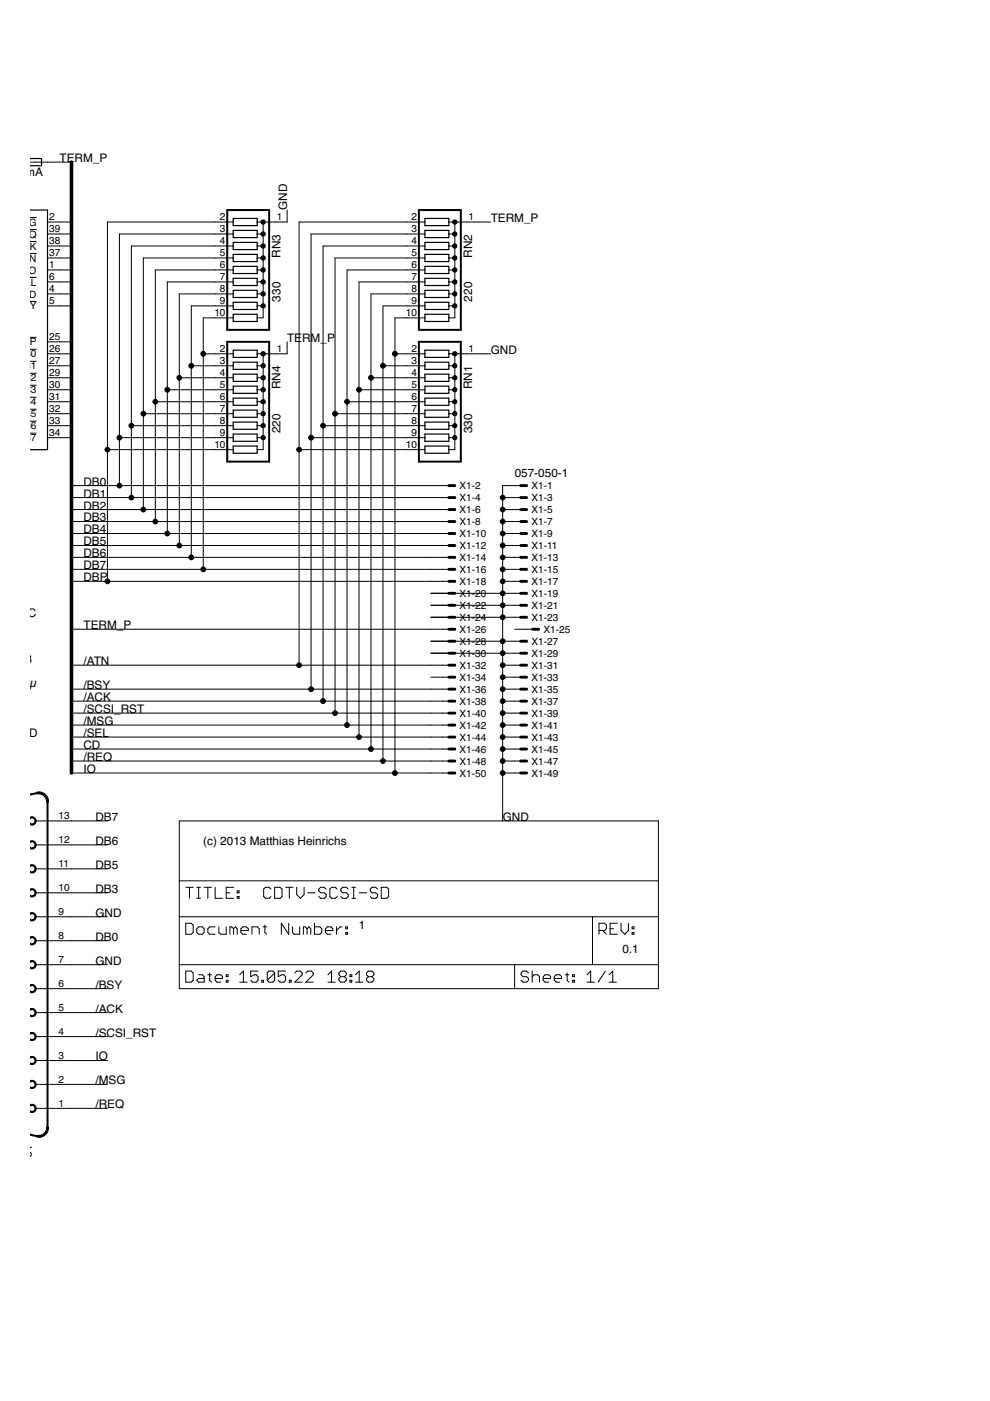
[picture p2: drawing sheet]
<svg xmlns="http://www.w3.org/2000/svg" width="210mm" height="297mm" viewBox="0 0 210 297" stroke-linecap="round" stroke-linejoin="round" font-family="sans-serif">
<g fill="none" stroke="#000" stroke-width=".21">
<path d="M6.3 34.4h8.9M6.3 46.1h1.4M6.3 58.8h1.4M6.3 53.7h1.4M6.3 51.2h1.4M6.3 48.7h1.4M10.1 57.2h5.1M10.1 47.1h5.1M10.1 59.8h5.1M10.1 54.7h5.1M10.1 52.2h5.1M10.1 49.6h5.1"/>
<path d="M49.4 57.2h-16.5v53.4M49.4 47.1h-26.6v76.2M49.4 59.8h-13.9v53.3M49.4 54.7h-19v53.3M49.4 52.2h-21.5v53.3M49.4 49.6h-24.1v53.4M54.5 57.2h1.3M54.5 59.8h1.3M54.5 54.7h1.3M54.5 52.2h1.3M54.5 49.6h1.3M55.8 47.1v20.3h-1.3"/>
<path d="M60.9 44.5v2.6h-6.4M90.1 57.2h-16.5v96.5M90.1 47.1h-26.7v93.9M90.1 59.8h-14v96.5M90.1 54.7h-19.1v96.5M90.1 52.2h-21.6v96.5M90.1 49.6h-24.1v96.5M95.2 57.2h1.2M95.2 47.1h8.8M95.2 59.8h1.2M95.2 54.7h1.2M95.2 52.2h1.2"/>
<path d="M95.2 49.6h1.2M96.4 47.1v20.3h-1.2M6.3 63.9h1.4M6.3 71.5h1.4M6.3 74.1h1.4M6.3 76.6h1.4M6.3 79.1h1.4M10.1 62.3h5.1M10.1 64.9h5.1M10.1 72.5h5.1M10.1 75h5.1M10.1 77.6h5.1"/>
<path d="M40.6 77.6h8.8M43.1 75h6.3M49.4 62.3h-11.4v53.4M49.4 64.9h-8.8v53.3M49.4 67.4h-6.3v53.3M54.5 62.3h1.3M54.5 64.9h1.3M54.5 77.6h1.3M55.8 75v20.3h-1.3M60.9 72.5v2.5h-6.4M81.2 77.6h8.9M83.7 75h6.4"/>
<path d="M90.1 62.3h-11.4v96.5M90.1 64.9h-8.9v96.5M90.1 67.4h-6.4v96.5M95.2 62.3h1.2M95.2 64.9h1.2M95.2 75h8.8M95.2 77.6h1.2M96.4 75v20.3h-1.2M6.3 81.7h1.4M6.3 84.2h1.4M6.3 86.8h1.4M6.3 89.3h1.4"/>
<path d="M6.3 91.8h1.4M10.1 80.1h5.1M10.1 82.6h5.1M10.1 85.2h5.1M10.1 87.7h5.1M10.1 90.3h5.1M10.1 92.8h5.1M22.8 95.3h26.6M25.3 92.8h24.1M27.9 90.3h21.5M30.4 87.7h19M32.9 85.2h16.5"/>
<path d="M35.5 82.6h13.9M38 80.1h11.4M54.5 80.1h1.3M54.5 82.6h1.3M54.5 85.2h1.3M54.5 87.7h1.3M54.5 90.3h1.3M54.5 92.8h1.3M63.4 95.3h26.7M66 92.8h24.1M68.5 90.3h21.6M71 87.7h19.1"/>
<path d="M73.6 85.2h16.5M76.1 82.6h14M78.7 80.1h11.4M95.2 80.1h1.2M95.2 82.6h1.2M95.2 85.2h1.2M95.2 87.7h1.2M95.2 90.3h1.2M95.2 92.8h1.2M15.2 103h80M15.2 105.5h80M15.2 108h80"/>
<path d="M15.2 110.6h80M15.2 113.1h80M15.2 115.7h80M15.2 118.2h80M106.6 105.5h3.8M106.6 108h3.8M106.6 110.6h3.8M106.6 113.1h3.8M106.6 115.7h3.8M106.6 118.2h3.8M110.4 103h-3.8v71.1M15.2 120.7h80"/>
<path d="M15.2 123.3h80M15.2 133.4h80M91.4 125.8h19M91.4 128.3h19M91.4 130.9h19M91.4 136h19M91.4 138.5h19M106.6 120.7h3.8M106.6 123.3h3.8M109.1 133.4h3.8M15.2 141h80M15.2 146.1h80"/>
<path d="M15.2 148.7h80M15.2 151.2h80M15.2 153.7h80M15.2 156.3h80M15.2 158.8h80M91.4 143.6h3.8M106.6 141h3.8M106.6 143.6h3.8M106.6 146.1h3.8M106.6 148.7h3.8M106.6 151.2h3.8M106.6 153.7h3.8"/>
<path d="M106.6 156.3h3.8M106.6 158.8h3.8M7.5 174.1h15.3M7.5 179.1h15.3M15.2 161.4h80M15.2 163.9h80M38 174.1h101.6v35.5h-101.6zM106.6 161.4h3.8M106.6 163.9h3.8M7.5 194.4h15.3M7.5 189.3h15.3M7.5 199.5h15.3"/>
<path d="M7.5 184.2h15.3M38 194.4h101.6M38 186.8h101.6M39.4 195.7h1.2l.4 .4v1.6l-.4 .4h-1.2zM39.4 188.1h1.6M40.2 188.1v2.4M41.7 196.9l.4-.4h.8l.4 .4v.8l-.4 .4h-.8l-.4-.4zM41.7 188.1h.8M41.7 190.5h.8M42.1 188.1v2.4M43.3 188.1h1.6M44.1 188.1v2.4"/>
<path d="M45.6 188.1v2.4h1.6M45.6 196.5h-1.2l-.3 .4v.8l.3 .4h1.2M46.4 196.5v1.2l.4 .4h1.2v-1.6M48 189.3h.7M49.5 188.1h-1.5v2.4h1.5M49.5 196.9l-.4-.4h-.4v1.6M49.5 196.9l.4-.4 .4 .4v1.2M49.5 196.9v1.2M50.3 190.1h.4v.4h-.4zM50.3 188.9h.4v.4h-.4zM51.1 197.3h1.5v-.4l-.4-.4h-.7l-.4 .4v.8l.4 .4h.7M53.4 198.1v-1.6h1.2l.4 .4v1.2"/>
<path d="M55.8 196.5h.7M56.2 196.1v1.6l.3 .4M57.4 188.5l-.3-.4h-.8l-.4 .4v1.6l.4 .4h.8l.3-.4M58.2 188.1h1.2l.4 .4v1.6l-.4 .4h-1.2zM60.6 188.1h1.5M61.2 195.7v2.4l-1.6-2.4v2.4M61.3 188.1v2.4M62 196.5v1.2l.4 .4h1.1v-1.6M62.9 188.1v1.6l.8 .8 .8-.8v-1.6M65.1 196.9l-.4-.4h-.4v1.6M65.1 196.9v1.2M65.1 196.9l.4-.4 .4 .4v1.2"/>
<path d="M65.3 189.3h1.5M66.7 195.7v2.4h1.1l.4-.4v-.8l-.4-.4h-1.1M69 197.3h1.6v-.4l-.4-.4h-.8l-.4 .4v.8l.4 .4h.8M69.2 188.5l-.5-.4h-.7l-.4 .4v.4l.4 .4h.7l.5 .4v.4l-.5 .4h-.7l-.4-.4M71.4 196.5v1.6M71.5 188.5l-.4-.4h-.8l-.4 .4v1.6l.4 .4h.8l.4-.4M72.5 196.5h-.4l-.7 .8M73.3 197.7h.4v.4h-.4zM73.3 196.5h.4v.4h-.4zM73.8 188.5l-.4-.4h-.8l-.3 .4v.4l.3 .4h.8l.4 .4v.4l-.4 .4h-.8l-.3-.4M74.6 188.1h.8M74.6 190.5h.8"/>
<path d="M75 188.1v2.4M76.2 189.3h1.5M80.1 188.5l-.4-.4h-.8l-.4 .4v.4l.4 .4h.8l.4 .4v.4l-.4 .4h-.8l-.4-.4M80.8 188.1h1.2l.4 .4v1.6l-.4 .4h-1.2zM125.6 194.4v10.1M127 197.3h1.2l.4-.4v-.8l-.4-.4h-1.2v2.4M127.8 197.3l.8 .8M129.3 196.9h.8M130.9 195.7h-1.6v2.4h1.6M131.7 195.7v1.6l.8 .8 .7-.8v-1.6M134 197.7h.4v.4h-.4zM134 196.5h.4v.4h-.4z"/>
<path d="M7.5 209.6h15.3M7.5 204.5h15.3M7.5 219.8h15.3M7.5 214.7h15.3M38 204.5h101.6M39.4 205.9h1.2l.4 .4v1.5l-.4 .4h-1.2zM42.1 206.7h.8l.4 .4v1.1h-1.2l-.4-.4 .4-.3h1.2M44.1 206.7h.8M44.4 206.3v1.5l.5 .4M45.6 207.5h1.6v-.4l-.4-.4h-.8l-.4 .4v.7l.4 .4h.8M48 207.8h.3v.4h-.3zM48 206.7h.3v.4h-.3z"/>
<path d="M50.8 208.2h1.6M50.8 206.7l.8-.8v2.3M54.7 205.9h-1.6v1.2l.8-.4h.4l.4 .4v.7l-.4 .4h-.7l-.5-.4M55.5 207.8h.4v.4h-.4zM58.2 206.3v1.5l-.4 .4h-.8l-.3-.4M58.2 206.3l-.4-.4h-.8l-.3 .4v1.5M58.2 206.3l-1.5 1.5M60.6 205.9h-1.6v1.2l.8-.4h.4l.4 .4v.7l-.4 .4h-.8l-.4-.4M61.3 207.8h.4v.4h-.4zM62.5 206.3l.4-.4h.8l.4 .4v.4l-1.6 1.5h1.6M64.9 206.3l.3-.4h.8l.4 .4v.4l-1.5 1.5h1.5M69.5 208.2h1.6"/>
<path d="M69.5 206.7l.8-.8v2.3M72.2 207.1l-.3 .4v.3l.3 .4h.8l.4-.4v-.3l-.4-.4M72.2 207.1l-.3-.4v-.4l.3-.4h.8l.4 .4v.4l-.4 .4M72.2 207.1h.8M74.2 207.8h.4v.4h-.4zM74.2 206.7h.4v.4h-.4zM75.4 208.2h1.5M75.4 206.7l.8-.8v2.3M78.1 207.1l-.4 .4v.3l.4 .4h.8l.4-.4v-.3l-.4-.4M78.1 207.1l-.4-.4v-.4l.4-.4h.8l.4 .4v.4l-.4 .4M78.1 207.1h.8M109.1 204.5v5.1"/>
<path d="M112.1 206.3l-.4-.4h-.8l-.4 .4v.4l.4 .4h.8l.4 .4v.3l-.4 .4h-.8l-.4-.4M112.8 207.1l.4-.4h.8l.4 .4v1.1M112.8 205.9v2.3M115.2 207.5h1.5v-.4l-.4-.4h-.7l-.4 .4v.7l.4 .4h.7M117.5 207.5h1.6v-.4l-.4-.4h-.8l-.4 .4v.7l.4 .4h.8M119.8 206.7h.8M120.2 206.3v1.5l.4 .4M121.4 207.8h.4v.4h-.4zM121.4 206.7h.4v.4h-.4zM124.5 208.2h1.5M124.5 206.7l.7-.8v2.3M128.4 205.9l-1.6 2.3"/>
<path d="M129.1 208.2h1.6M129.1 206.7l.8-.8v2.3M7.5 235h15.3M7.5 229.9h15.3M7.5 224.9h15.3"/>
</g>
<g fill="none" stroke="#000" stroke-width=".25">
<path d="M6.3 33.6h2.5v1.5h-2.5M6.3 44.5h3.8v50.8h-3.8M49.4 46.3h5.1v1.5h-5.1zM49.4 48.9h5.1v1.5h-5.1zM49.4 51.4h5.1v1.5h-5.1zM49.4 53.9h5.1v1.6h-5.1zM49.4 56.5h5.1v1.5h-5.1zM49.4 59h5.1v1.5h-5.1zM90.1 46.3h5.1v1.5h-5.1zM90.1 48.9h5.1v1.5h-5.1zM90.1 51.4h5.1v1.5h-5.1zM90.1 53.9h5.1v1.6h-5.1z"/>
<path d="M90.1 56.5h5.1v1.5h-5.1zM90.1 59h5.1v1.5h-5.1zM49.4 74.3h5.1v1.5h-5.1zM49.4 76.8h5.1v1.5h-5.1zM49.4 79.3h5.1v1.6h-5.1zM49.4 61.6h5.1v1.5h-5.1zM49.4 64.1h5.1v1.5h-5.1zM49.4 66.6h5.1v1.6h-5.1zM90.1 74.3h5.1v1.5h-5.1zM90.1 61.6h5.1v1.5h-5.1zM90.1 64.1h5.1v1.5h-5.1zM90.1 66.6h5.1v1.6h-5.1z"/>
<path d="M90.1 76.8h5.1v1.5h-5.1zM90.1 79.3h5.1v1.6h-5.1zM49.4 81.9h5.1v1.5h-5.1zM49.4 84.4h5.1v1.5h-5.1zM49.4 87h5.1v1.5h-5.1zM49.4 89.5h5.1v1.5h-5.1zM49.4 92h5.1v1.6h-5.1zM49.4 94.6h5.1v1.5h-5.1zM90.1 81.9h5.1v1.5h-5.1zM90.1 84.4h5.1v1.5h-5.1zM90.1 87h5.1v1.5h-5.1zM90.1 89.5h5.1v1.5h-5.1z"/>
<path d="M90.1 92h5.1v1.6h-5.1zM90.1 94.6h5.1v1.5h-5.1z"/>
</g>
<path d="M48.2 44.5h8.9v25.4h-8.9zM88.8 44.5h8.9v25.4h-8.9zM48.2 72.5h8.9v25.4h-8.9zM88.8 72.5h8.9v25.4h-8.9zM8 168.1l-1.7 .4M10.1 169.8v69.3M6.3 240.6l1.7 .3" fill="none" stroke="#000" stroke-width=".42"/>
<g fill="#000" stroke="#000" stroke-width=".21">
<path d="M55.4 59.5a.47 .47 0 0 1 .8 0 .47 .47 0 0 1-.2 .7 .47 .47 0 0 1-.7-.4h.5h-.5z" fill-rule="evenodd"/>
<path d="M55.4 57a.47 .47 0 0 1 .8-.1 .47 .47 0 0 1-.2 .8 .47 .47 0 0 1-.7-.5l.5 .1-.5-.1z" fill-rule="evenodd"/>
<path d="M55.4 54.5a.47 .47 0 0 1 .8-.1 .47 .47 0 0 1-.2 .7 .47 .47 0 0 1-.7-.4h.5h-.5z" fill-rule="evenodd"/>
<path d="M55.4 51.9a.47 .47 0 0 1 .8 0 .47 .47 0 0 1-.2 .7 .47 .47 0 0 1-.7-.4h.5h-.5z" fill-rule="evenodd"/>
<path d="M55.4 49.4a.47 .47 0 0 1 .8-.1 .47 .47 0 0 1-.2 .8 .47 .47 0 0 1-.7-.5h.5h-.5z" fill-rule="evenodd"/>
<path d="M55.4 46.8a.47 .47 0 0 1 .8 0 .47 .47 0 0 1-.2 .7 .47 .47 0 0 1-.7-.4h.5h-.5z" fill-rule="evenodd"/>
<path d="M96 59.5a.46 .46 0 0 1 .8 0 .46 .46 0 0 1-.2 .7 .46 .46 0 0 1-.6-.4h.5h-.5z" fill-rule="evenodd"/>
<path d="M96 57a.46 .46 0 0 1 .8-.1 .46 .46 0 0 1-.2 .8 .46 .46 0 0 1-.6-.5l.5 .1-.5-.1z" fill-rule="evenodd"/>
<path d="M96 54.5a.46 .46 0 0 1 .8-.1 .46 .46 0 0 1-.2 .7 .46 .46 0 0 1-.6-.4h.5h-.5z" fill-rule="evenodd"/>
<path d="M96 51.9a.46 .46 0 0 1 .8 0 .46 .46 0 0 1-.2 .7 .46 .46 0 0 1-.6-.4h.5h-.5z" fill-rule="evenodd"/>
<path d="M96 49.4a.46 .46 0 0 1 .8-.1 .46 .46 0 0 1-.2 .7 .46 .46 0 0 1-.6-.4h.5h-.5z" fill-rule="evenodd"/>
<path d="M96 46.8a.46 .46 0 0 1 .8 0 .46 .46 0 0 1-.2 .7 .46 .46 0 0 1-.6-.4h.5h-.5z" fill-rule="evenodd"/>
<path d="M55.4 64.6a.47 .47 0 0 1 .8 0 .47 .47 0 0 1-.2 .7 .47 .47 0 0 1-.7-.4h.5h-.5z" fill-rule="evenodd"/>
<path d="M55.4 62.1a.47 .47 0 0 1 .8-.1 .47 .47 0 0 1-.2 .8 .47 .47 0 0 1-.7-.5h.5h-.5z" fill-rule="evenodd"/>
<path d="M55.4 77.3a.47 .47 0 0 1 .8 0 .47 .47 0 0 1-.2 .7 .47 .47 0 0 1-.7-.4h.5h-.5z" fill-rule="evenodd"/>
<path d="M55.4 74.8a.47 .47 0 0 1 .8-.1 .47 .47 0 0 1-.2 .8 .47 .47 0 0 1-.7-.5h.5h-.5z" fill-rule="evenodd"/>
<path d="M96 77.3a.46 .46 0 0 1 .8 0 .46 .46 0 0 1-.2 .7 .46 .46 0 0 1-.6-.4h.5h-.5z" fill-rule="evenodd"/>
<path d="M96 74.8a.46 .46 0 0 1 .8-.1 .46 .46 0 0 1-.2 .7 .46 .46 0 0 1-.6-.4h.5h-.5z" fill-rule="evenodd"/>
<path d="M96 64.6a.46 .46 0 0 1 .8 0 .46 .46 0 0 1-.2 .7 .46 .46 0 0 1-.6-.4h.5h-.5z" fill-rule="evenodd"/>
<path d="M96 62.1a.46 .46 0 0 1 .8-.1 .46 .46 0 0 1-.2 .7 .46 .46 0 0 1-.6-.4h.5h-.5z" fill-rule="evenodd"/>
<path d="M55.4 92.6a.47 .47 0 0 1 .8-.1 .47 .47 0 0 1-.2 .7 .47 .47 0 0 1-.7-.4h.5h-.5z" fill-rule="evenodd"/>
<path d="M55.4 90a.47 .47 0 0 1 .8 0 .47 .47 0 0 1-.2 .7 .47 .47 0 0 1-.7-.4h.5h-.5z" fill-rule="evenodd"/>
<path d="M55.4 87.5a.47 .47 0 0 1 .8-.1 .47 .47 0 0 1-.2 .8 .47 .47 0 0 1-.7-.5h.5h-.5z" fill-rule="evenodd"/>
<path d="M55.4 84.9a.47 .47 0 0 1 .8 0 .47 .47 0 0 1-.2 .7 .47 .47 0 0 1-.7-.4h.5h-.5z" fill-rule="evenodd"/>
<path d="M55.4 82.4a.47 .47 0 0 1 .8-.1 .47 .47 0 0 1-.2 .8 .47 .47 0 0 1-.7-.5l.5 .1-.5-.1z" fill-rule="evenodd"/>
<path d="M55.4 79.9a.47 .47 0 0 1 .8-.1 .47 .47 0 0 1-.2 .7 .47 .47 0 0 1-.7-.4h.5h-.5z" fill-rule="evenodd"/>
<path d="M96 92.6a.46 .46 0 0 1 .8-.1 .46 .46 0 0 1-.2 .7 .46 .46 0 0 1-.6-.4h.5h-.5z" fill-rule="evenodd"/>
<path d="M96 90a.46 .46 0 0 1 .8 0 .46 .46 0 0 1-.2 .7 .46 .46 0 0 1-.6-.4h.5h-.5z" fill-rule="evenodd"/>
<path d="M96 87.5a.46 .46 0 0 1 .8-.1 .46 .46 0 0 1-.2 .7 .46 .46 0 0 1-.6-.4h.5h-.5z" fill-rule="evenodd"/>
<path d="M96 84.9a.46 .46 0 0 1 .8 0 .46 .46 0 0 1-.2 .7 .46 .46 0 0 1-.6-.4h.5h-.5z" fill-rule="evenodd"/>
<path d="M96 82.4a.46 .46 0 0 1 .8-.1 .46 .46 0 0 1-.2 .8 .46 .46 0 0 1-.6-.5l.5 .1-.5-.1z" fill-rule="evenodd"/>
<path d="M96 79.9a.46 .46 0 0 1 .8-.1 .46 .46 0 0 1-.2 .7 .46 .46 0 0 1-.6-.4h.5h-.5z" fill-rule="evenodd"/>
<path d="M6.3 178.4a.87 .87 0 0 1 1.4 .7 .87 .87 0 0 1-1.4 .8v-.8a.57 .57 0 0 1 .8-.6 .57 .57 0 0 1 .2 .9 .52 .52 0 0 1-.6 .4 .52 .52 0 0 1-.4-.7z" fill-rule="evenodd"/>
<path d="M6.3 173.3a.87 .87 0 0 1 1.4 .8 .87 .87 0 0 1-1.4 .7v-.7a.57 .57 0 0 1 .8-.7 .57 .57 0 0 1 .2 .9 .52 .52 0 0 1-.6 .4 .52 .52 0 0 1-.4-.6z" fill-rule="evenodd"/>
<path d="M7.9 167.9a2.04 2.04 0 0 1 2.4 2.2h-.4a1.66 1.66 0 0 0-2-1.8z" fill-rule="evenodd"/>
<path d="M6.3 198.7a.87 .87 0 0 1 1.4 .8 .87 .87 0 0 1-1.4 .7v-.7a.57 .57 0 0 1 .8-.7 .57 .57 0 0 1 .2 .9 .52 .52 0 0 1-.6 .4 .52 .52 0 0 1-.4-.6z" fill-rule="evenodd"/>
<path d="M6.3 193.6a.87 .87 0 0 1 1.4 .8 .87 .87 0 0 1-1.4 .7v-.7a.57 .57 0 0 1 .8-.6 .57 .57 0 0 1 .2 .9 .52 .52 0 0 1-.6 .3 .52 .52 0 0 1-.4-.6z" fill-rule="evenodd"/>
<path d="M6.3 188.6a.87 .87 0 0 1 1.4 .7 .87 .87 0 0 1-1.4 .7v-.7a.57 .57 0 0 1 .8-.6 .57 .57 0 0 1 .2 .9 .52 .52 0 0 1-.6 .3 .52 .52 0 0 1-.4-.6z" fill-rule="evenodd"/>
<path d="M6.3 183.5a.87 .87 0 0 1 1.4 .7 .87 .87 0 0 1-1.4 .8v-.8a.57 .57 0 0 1 .8-.6 .57 .57 0 0 1 .2 .9 .52 .52 0 0 1-.6 .4 .52 .52 0 0 1-.4-.7z" fill-rule="evenodd"/>
<path d="M6.3 219a.88 .88 0 0 1 1.4 .8 .88 .88 0 0 1-1.4 .7v-.7a.57 .57 0 0 1 .8-.6 .57 .57 0 0 1 .2 .9 .52 .52 0 0 1-.6 .3 .52 .52 0 0 1-.4-.6z" fill-rule="evenodd"/>
<path d="M6.3 213.9a.88 .88 0 0 1 1.4 .8 .88 .88 0 0 1-1.4 .7v-.7a.57 .57 0 0 1 .8-.6 .57 .57 0 0 1 .2 .9 .52 .52 0 0 1-.6 .3 .52 .52 0 0 1-.4-.6z" fill-rule="evenodd"/>
<path d="M6.3 208.9a.87 .87 0 0 1 1.4 .7 .87 .87 0 0 1-1.4 .8v-.8a.57 .57 0 0 1 .8-.6 .57 .57 0 0 1 .2 .9 .52 .52 0 0 1-.6 .4 .52 .52 0 0 1-.4-.7z" fill-rule="evenodd"/>
<path d="M6.3 203.8a.87 .87 0 0 1 1.4 .7 .87 .87 0 0 1-1.4 .8v-.8a.57 .57 0 0 1 .8-.6 .57 .57 0 0 1 .2 .9 .52 .52 0 0 1-.6 .4 .52 .52 0 0 1-.4-.7z" fill-rule="evenodd"/>
<path d="M6.3 234.3a.88 .88 0 0 1 1.4 .7 .88 .88 0 0 1-1.4 .8v-.8a.57 .57 0 0 1 .8-.6 .57 .57 0 0 1 .2 .9 .53 .53 0 0 1-.6 .4 .53 .53 0 0 1-.4-.7z" fill-rule="evenodd"/>
<path d="M6.3 229.2a.88 .88 0 0 1 1.4 .7 .88 .88 0 0 1-1.4 .8v-.8a.57 .57 0 0 1 .8-.6 .57 .57 0 0 1 .2 .9 .53 .53 0 0 1-.6 .4 .53 .53 0 0 1-.4-.7z" fill-rule="evenodd"/>
<path d="M6.3 224.1a.88 .88 0 0 1 1.4 .7 .88 .88 0 0 1-1.4 .8v-.7a.57 .57 0 0 1 .8-.7 .57 .57 0 0 1 .2 .9 .52 .52 0 0 1-.6 .4 .52 .52 0 0 1-.4-.6z" fill-rule="evenodd"/>
<path d="M7.9 240.7a1.69 1.69 0 0 0 2-1.7h.4a2.05 2.05 0 0 1-2.4 2.1z" fill-rule="evenodd"/>
<circle cx="40.6" cy="77.6" r=".51"/>
<circle cx="43.1" cy="75" r=".51"/>
<circle cx="81.2" cy="77.6" r=".51"/>
<circle cx="83.7" cy="75" r=".51"/>
<circle cx="22.8" cy="95.3" r=".51"/>
<circle cx="25.3" cy="92.8" r=".51"/>
<circle cx="27.9" cy="90.3" r=".51"/>
<circle cx="30.4" cy="87.7" r=".51"/>
<circle cx="32.9" cy="85.2" r=".51"/>
<circle cx="35.5" cy="82.6" r=".51"/>
<circle cx="38" cy="80.1" r=".51"/>
<circle cx="63.4" cy="95.3" r=".51"/>
<circle cx="66" cy="92.8" r=".51"/>
<circle cx="68.5" cy="90.3" r=".51"/>
<circle cx="71" cy="87.7" r=".51"/>
<circle cx="73.6" cy="85.2" r=".51"/>
<circle cx="76.1" cy="82.6" r=".51"/>
<circle cx="78.7" cy="80.1" r=".51"/>
<circle cx="25.3" cy="103" r=".51"/>
<circle cx="27.9" cy="105.5" r=".51"/>
<circle cx="30.4" cy="108" r=".51"/>
<circle cx="32.9" cy="110.6" r=".51"/>
<circle cx="35.5" cy="113.1" r=".51"/>
<circle cx="38" cy="115.7" r=".51"/>
<circle cx="40.6" cy="118.2" r=".51"/>
<circle cx="106.6" cy="113.1" r=".51"/>
<circle cx="106.6" cy="115.7" r=".51"/>
<circle cx="106.6" cy="110.6" r=".51"/>
<circle cx="106.6" cy="118.2" r=".51"/>
<circle cx="106.6" cy="108" r=".51"/>
<circle cx="106.6" cy="105.5" r=".51"/>
<circle cx="22.8" cy="123.3" r=".51"/>
<circle cx="43.1" cy="120.7" r=".51"/>
<circle cx="106.6" cy="130.9" r=".51"/>
<circle cx="106.6" cy="128.3" r=".51"/>
<circle cx="106.6" cy="136" r=".51"/>
<circle cx="106.6" cy="125.8" r=".51"/>
<circle cx="106.6" cy="138.5" r=".51"/>
<circle cx="106.6" cy="123.3" r=".51"/>
<circle cx="106.6" cy="120.7" r=".51"/>
<circle cx="63.4" cy="141" r=".51"/>
<circle cx="66" cy="146.1" r=".51"/>
<circle cx="68.5" cy="148.7" r=".51"/>
<circle cx="71" cy="151.2" r=".51"/>
<circle cx="73.6" cy="153.7" r=".51"/>
<circle cx="76.1" cy="156.3" r=".51"/>
<circle cx="78.7" cy="158.8" r=".51"/>
<circle cx="106.6" cy="153.7" r=".51"/>
<circle cx="106.6" cy="156.3" r=".51"/>
<circle cx="106.6" cy="141" r=".51"/>
<circle cx="106.6" cy="148.7" r=".51"/>
<circle cx="106.6" cy="158.8" r=".51"/>
<circle cx="106.6" cy="143.6" r=".51"/>
<circle cx="106.6" cy="146.1" r=".51"/>
<circle cx="106.6" cy="151.2" r=".51"/>
<circle cx="81.2" cy="161.4" r=".51"/>
<circle cx="83.7" cy="163.9" r=".51"/>
<circle cx="106.6" cy="163.9" r=".51"/>
<circle cx="106.6" cy="161.4" r=".51"/>
</g>
<g fill="none" stroke="#000" stroke-width=".61">
<path d="M95.2 103h1.2M95.2 105.5h1.2M95.2 108h1.2M95.2 110.6h1.2M95.2 113.1h1.2M95.2 115.7h1.2M95.2 118.2h1.2M110.4 103h1.3M110.4 105.5h1.3M110.4 108h1.3M110.4 110.6h1.3M110.4 113.1h1.3"/>
<path d="M110.4 115.7h1.3M110.4 118.2h1.3M95.2 120.7h1.2M95.2 123.3h1.2M95.2 125.8h1.2M95.2 128.3h1.2M95.2 130.9h1.2M95.2 133.4h1.2M95.2 136h1.2M95.2 138.5h1.2M110.4 120.7h1.3M110.4 123.3h1.3"/>
<path d="M110.4 125.8h1.3M110.4 128.3h1.3M110.4 130.9h1.3M110.4 136h1.3M110.4 138.5h1.3M112.9 133.4h1.3M95.2 141h1.2M95.2 143.6h1.2M95.2 146.1h1.2M95.2 148.7h1.2M95.2 151.2h1.2M95.2 153.7h1.2"/>
<path d="M95.2 156.3h1.2M95.2 158.8h1.2M110.4 141h1.3M110.4 143.6h1.3M110.4 146.1h1.3M110.4 148.7h1.3M110.4 151.2h1.3M110.4 153.7h1.3M110.4 156.3h1.3M110.4 158.8h1.3M95.2 161.4h1.2M95.2 163.9h1.2"/>
<path d="M110.4 161.4h1.3M110.4 163.9h1.3"/>
</g>
<path d="M15.2 34.4v129.5" fill="none" stroke="#000" stroke-width=".76"/>
<g font-size="2.5">
<text x="12.6" y="34.4">TE</text>
<text x="15.8" y="34.4">RM_P</text>
<text x="1.2" y="37.3">200mA</text>
<text x="60.9" y="44.5" transform="rotate(-90 60.9 44.5)">GND</text>
<text x="104" y="47.1">TERM_P</text>
<text x="59.5" y="54.6" transform="rotate(-90 59.5 54.6)">RN3</text>
<text x="100.1" y="54.6" transform="rotate(-90 100.1 54.6)">RN2</text>
<text x="59.5" y="63.9" transform="rotate(-90 59.5 63.9)">330</text>
<text x="100.1" y="63.9" transform="rotate(-90 100.1 63.9)">220</text>
<text x="60.9" y="72.5">TE</text>
<text x="64.1" y="72.5">RM_P</text>
<text x="104" y="75">GND</text>
<text x="59.5" y="82.5" transform="rotate(-90 59.5 82.5)">RN4</text>
<text x="100.1" y="82.5" transform="rotate(-90 100.1 82.5)">RN1</text>
<text x="59.5" y="91.9" transform="rotate(-90 59.5 91.9)">220</text>
<text x="100.1" y="91.9" transform="rotate(-90 100.1 91.9)">330</text>
<text x="109.1" y="101">057-050-1</text>
<text x="17.7" y="102.9">DB0</text>
<text x="17.7" y="105.5">DB1</text>
<text x="17.7" y="108">DB2</text>
<text x="17.7" y="110.6">DB3</text>
<text x="17.7" y="113.1">DB4</text>
<text x="17.7" y="115.6">DB5</text>
<text x="17.7" y="118.2">DB6</text>
<text x="17.7" y="123.3">DBP</text>
<text x="17.7" y="120.7">DB7</text>
<text x="2.5" y="130.9">VCC</text>
<text x="17.7" y="133.4">TERM_P</text>
<text x="3.6" y="140.6">C3</text>
<text x="17.7" y="141">/ATN</text>
<text x="3.6" y="145.6">47µ</text>
<text x="17.7" y="148.7">/ACK</text>
<text x="17.7" y="146.1">/BSY</text>
<text x="17.7" y="153.7">/MSG</text>
<text x="17.7" y="151.2">/SCSI_RST</text>
<text x="2.5" y="156.3">GND</text>
<text x="17.7" y="161.4">/REQ</text>
<text x="17.7" y="156.3">/SEL</text>
<text x="17.7" y="158.8">CD</text>
<text x="17.7" y="163.9">IO</text>
<text x="20.2" y="179.1">DB6</text>
<text x="20.2" y="174.1">DB7</text>
<text x="43.1" y="179.1">(c) 2013 Matthias Heinrichs</text>
<text x="106.6" y="174.1">GND</text>
<text x="20.2" y="184.2">DB5</text>
<text x="20.2" y="189.3">DB3</text>
<text x="20.2" y="194.4">GND</text>
<text x="76.1" y="196.9">1</text>
<text x="20.2" y="199.4">DB0</text>
<text x="132" y="202">0.1</text>
<text x="20.2" y="204.5">GND</text>
<text x="20.2" y="209.6">/BSY</text>
<text x="20.2" y="214.7">/ACK</text>
<text x="20.2" y="219.8">/SCSI_RST</text>
<text x="20.2" y="224.8">IO</text>
<text x="20.2" y="229.9">/MSG</text>
<text x="20.2" y="235">/REQ</text>
<text x="6.8" y="245.3" transform="rotate(-90 6.8 245.3)">J1</text>
</g>
<g font-size="2.1">
<text x="2.9" y="47.8">MSG</text>
<text x="10.4" y="46.7">2</text>
<text x="46.6" y="46.7">2</text>
<text x="58.7" y="46.7">1</text>
<text x="87.3" y="46.7">2</text>
<text x="99.3" y="46.7">1</text>
<text x="3.1" y="50.4">REQ</text>
<text x="3.3" y="52.9">ACK</text>
<text x="10.4" y="51.8">38</text>
<text x="10.4" y="49.3">39</text>
<text x="46.6" y="49.3">3</text>
<text x="46.6" y="51.8">4</text>
<text x="87.3" y="49.3">3</text>
<text x="87.3" y="51.8">4</text>
<text x="3.6" y="55.5">ATN</text>
<text x="4.9" y="58">I/O</text>
<text x="10.4" y="56.9">1</text>
<text x="10.4" y="59.4">6</text>
<text x="10.4" y="54.3">37</text>
<text x="46.6" y="54.3">5</text>
<text x="46.6" y="56.9">6</text>
<text x="46.6" y="59.4">7</text>
<text x="87.3" y="54.3">5</text>
<text x="87.3" y="56.9">6</text>
<text x="87.3" y="59.4">7</text>
<text x="3.5" y="65.6">BSY</text>
<text x="3.7" y="60.5">SEL</text>
<text x="4.1" y="63.1">C/D</text>
<text x="10.4" y="62">4</text>
<text x="10.4" y="64.5">5</text>
<text x="46.6" y="62">8</text>
<text x="46.6" y="64.5">9</text>
<text x="87.3" y="62">8</text>
<text x="87.3" y="64.5">9</text>
<text x="45.4" y="67">10</text>
<text x="86.1" y="67">10</text>
<text x="3.3" y="73.2">DBP</text>
<text x="3.6" y="75.8">DB0</text>
<text x="10.4" y="72.1">25</text>
<text x="10.4" y="74.7">26</text>
<text x="10.4" y="77.2">27</text>
<text x="46.6" y="74.7">2</text>
<text x="46.6" y="77.2">3</text>
<text x="58.7" y="74.7">1</text>
<text x="87.3" y="74.7">2</text>
<text x="87.3" y="77.2">3</text>
<text x="99.3" y="74.7">1</text>
<text x="3.6" y="78.3">DB1</text>
<text x="3.6" y="80.9">DB2</text>
<text x="3.6" y="83.4">DB3</text>
<text x="10.4" y="79.7">29</text>
<text x="10.4" y="82.3">30</text>
<text x="46.6" y="79.7">4</text>
<text x="46.6" y="82.3">5</text>
<text x="87.3" y="79.7">4</text>
<text x="87.3" y="82.3">5</text>
<text x="3.6" y="85.9">DB4</text>
<text x="3.6" y="88.5">DB5</text>
<text x="10.4" y="84.8">31</text>
<text x="10.4" y="87.4">32</text>
<text x="10.4" y="89.9">33</text>
<text x="46.6" y="84.8">6</text>
<text x="46.6" y="87.4">7</text>
<text x="46.6" y="89.9">8</text>
<text x="87.3" y="84.8">6</text>
<text x="87.3" y="87.4">7</text>
<text x="87.3" y="89.9">8</text>
<text x="3.6" y="91">DB6</text>
<text x="3.6" y="93.6">DB7</text>
<text x="10.4" y="92.4">34</text>
<text x="45.4" y="95">10</text>
<text x="46.6" y="92.4">9</text>
<text x="86.1" y="95">10</text>
<text x="87.3" y="92.4">9</text>
<text x="97.4" y="103.7">X1-2</text>
<text x="97.4" y="106.2">X1-4</text>
<text x="112.7" y="103.7">X1-1</text>
<text x="112.7" y="106.2">X1-3</text>
<text x="97.4" y="108.8">X1-6</text>
<text x="97.4" y="111.3">X1-8</text>
<text x="97.4" y="113.9">X1-10</text>
<text x="112.7" y="108.8">X1-5</text>
<text x="112.7" y="111.3">X1-7</text>
<text x="112.7" y="113.9">X1-9</text>
<text x="97.4" y="116.4">X1-12</text>
<text x="97.4" y="118.9">X1-14</text>
<text x="112.7" y="116.4">X1-11</text>
<text x="112.7" y="118.9">X1-13</text>
<text x="97.4" y="121.5">X1-16</text>
<text x="97.4" y="124">X1-18</text>
<text x="112.7" y="121.5">X1-15</text>
<text x="112.7" y="124">X1-17</text>
<text x="97.4" y="126.6">X1-20</text>
<text x="97.4" y="129.1">X1-22</text>
<text x="97.4" y="131.6">X1-24</text>
<text x="112.7" y="126.6">X1-19</text>
<text x="112.7" y="129.1">X1-21</text>
<text x="112.7" y="131.6">X1-23</text>
<text x="97.4" y="134.2">X1-26</text>
<text x="97.4" y="136.7">X1-28</text>
<text x="112.7" y="136.7">X1-27</text>
<text x="115.2" y="134.2">X1-25</text>
<text x="97.4" y="139.3">X1-30</text>
<text x="97.4" y="141.8">X1-32</text>
<text x="112.7" y="139.3">X1-29</text>
<text x="112.7" y="141.8">X1-31</text>
<text x="97.4" y="144.3">X1-34</text>
<text x="97.4" y="146.9">X1-36</text>
<text x="97.4" y="149.4">X1-38</text>
<text x="112.7" y="144.3">X1-33</text>
<text x="112.7" y="146.9">X1-35</text>
<text x="112.7" y="149.4">X1-37</text>
<text x="97.4" y="152">X1-40</text>
<text x="97.4" y="154.5">X1-42</text>
<text x="112.7" y="152">X1-39</text>
<text x="112.7" y="154.5">X1-41</text>
<text x="97.4" y="157">X1-44</text>
<text x="97.4" y="159.6">X1-46</text>
<text x="112.7" y="157">X1-43</text>
<text x="112.7" y="159.6">X1-45</text>
<text x="97.4" y="162.1">X1-48</text>
<text x="97.4" y="164.7">X1-50</text>
<text x="112.7" y="162.1">X1-47</text>
<text x="112.7" y="164.7">X1-49</text>
<text x="12.4" y="173.7">13</text>
<text x="12.4" y="178.8">12</text>
<text x="12.4" y="183.9">11</text>
<text x="12.4" y="188.9">10</text>
<text x="12.4" y="194">9</text>
<text x="12.4" y="199.1">8</text>
<text x="12.4" y="209.3">6</text>
<text x="12.4" y="204.2">7</text>
<text x="12.4" y="214.3">5</text>
<text x="12.4" y="219.4">4</text>
<text x="12.4" y="224.5">3</text>
<text x="12.4" y="229.6">2</text>
<text x="12.4" y="234.6">1</text>
</g>
</svg>
